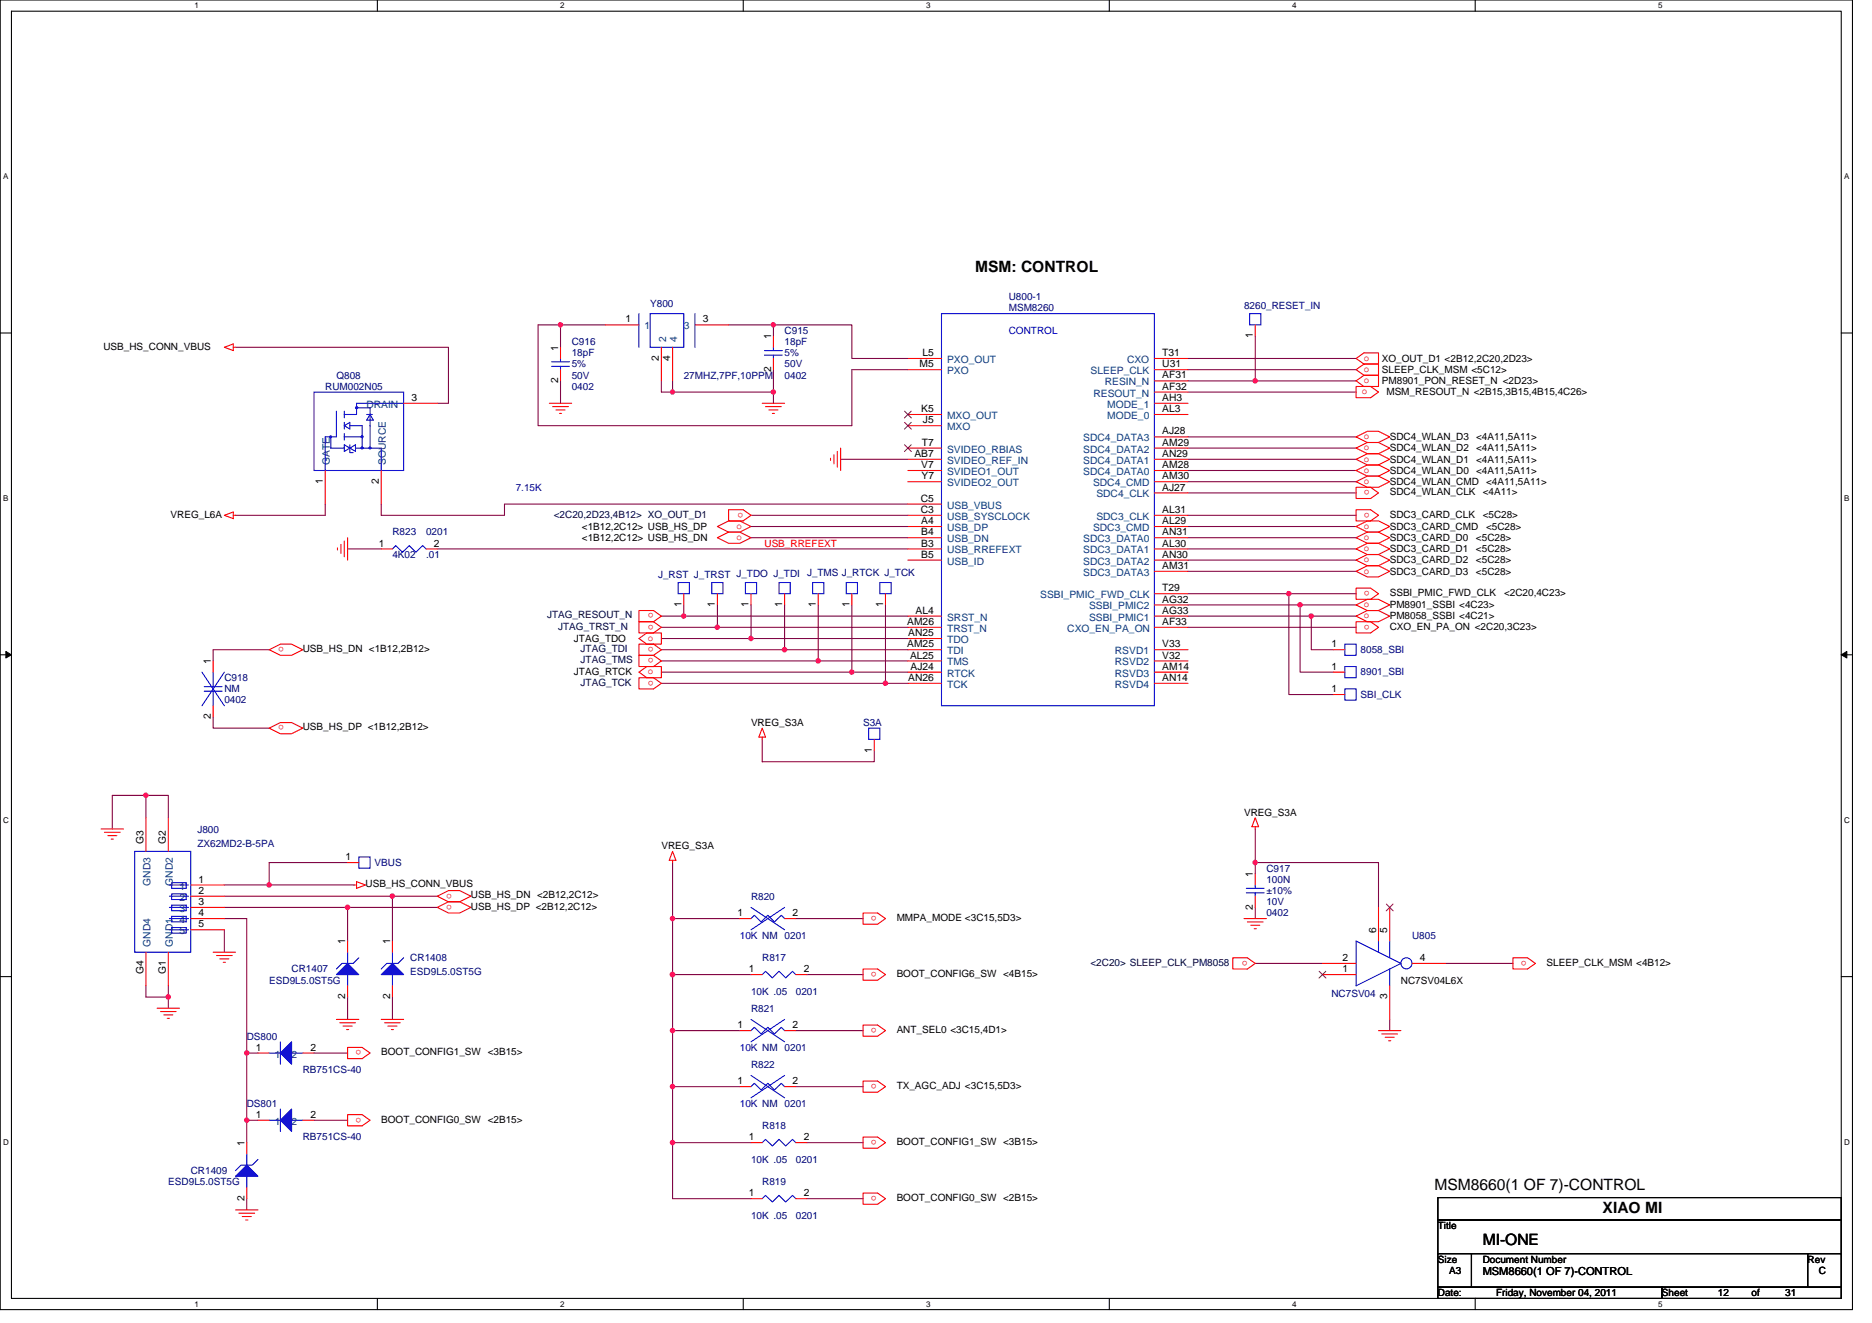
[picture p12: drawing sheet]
<svg xmlns="http://www.w3.org/2000/svg" width="297mm" height="210mm" viewBox="0 0 297 210" stroke-linecap="round" stroke-linejoin="round" font-family="sans-serif">
<path d="M0 0h293.9v207.9h-293.9zM1.8 1.8h290.4v204.3h-290.4z" fill="none" stroke="#000" stroke-width=".17"/>
<g fill="#fff">
<path d="M30.8 .2h.7v1.4h-.7z"/>
<path d="M30.8 206.3h.7v1.4h-.7z"/>
</g>
<path d="M59.9 0v1.8M59.9 206.1v1.8" fill="none" stroke="#000" stroke-width=".17"/>
<g fill="#fff">
<path d="M88.9 .2h.7v1.4h-.7z"/>
<path d="M88.9 206.3h.7v1.4h-.7z"/>
</g>
<path d="M117.9 0v1.8M117.9 206.1v1.8" fill="none" stroke="#000" stroke-width=".17"/>
<g fill="#fff">
<path d="M147 .2h.7v1.4h-.7z"/>
<path d="M147 206.3h.7v1.4h-.7z"/>
</g>
<path d="M176 0v1.8M176 206.1v1.8" fill="none" stroke="#000" stroke-width=".17"/>
<g fill="#fff">
<path d="M205 .2h.7v1.4h-.7z"/>
<path d="M205 206.3h.7v1.4h-.7z"/>
</g>
<path d="M234.1 0v1.8M234.1 206.1v1.8" fill="none" stroke="#000" stroke-width=".17"/>
<g fill="#fff">
<path d="M263.1 .2h.7v1.4h-.7z"/>
<path d="M263.1 206.3h.7v1.4h-.7z"/>
<path d="M.5 27.3h.8v1.4h-.8z"/>
<path d="M292.6 27.3h.9v1.4h-.9z"/>
<path d="M.5 78.4h.8v1.4h-.8z"/>
<path d="M292.6 78.4h.9v1.4h-.9z"/>
</g>
<path d="M0 52.9h1.8M292.2 52.9h1.7" fill="none" stroke="#000" stroke-width=".17"/>
<g fill="#fff">
<path d="M.5 129.5h.9v1.4h-.9z"/>
<path d="M292.6 129.5h.9v1.4h-.9z"/>
</g>
<path d="M0 103.9h1.8M292.2 103.9h1.7" fill="none" stroke="#000" stroke-width=".17"/>
<path d="M.9 103.4l.9 .5-.9 .5zM292.2 103.9l.8-.5v1z" fill="#000" stroke="#000" stroke-width=".16"/>
<g fill="#fff">
<path d="M.5 180.5h.9v1.4h-.9z"/>
<path d="M292.6 180.5h.9v1.4h-.9z"/>
</g>
<path d="M0 155h1.8M292.2 155h1.7M228.2 190.1h64v3.5h-64zM228.2 193.6h64v5.4h-64zM228.2 199h5.3v5.3h-5.3zM233.5 199h53.3v5.3h-53.3zM286.8 199h5.4v5.3h-5.4zM228.2 204.3h35.5v1.8h-35.5zM263.7 204.3h28.5v1.8h-28.5z" fill="none" stroke="#000" stroke-width=".17"/>
<g fill="none" stroke="#800040" stroke-width=".17">
<path d="M37.4 55.1h33.8v8.9h-1.8M88.9 51.6h-3.5v16h49.8v-8.9h8.9M88.9 51.6v3.5M88.9 51.6h7.2M115.6 51.6h7.1v1.7M122.7 58.7v3.5M122.7 51.6h12.5v5.3h8.9M188.5 56.9h26.7M188.5 58.7h26.7M199.2 53.3v7.2M88.9 60.5v3.5M104.9 60.5v1.7h1.8"/>
<path d="M106.7 60.5v1.7M106.7 62.2h16M122.7 62.2v1.8M133.4 72.9h10.7M188.5 60.5h10.7M188.5 62.2h26.7M188.5 69.3h26.7M188.5 71.1h26.7M188.5 72.9h26.7M188.5 74.7h26.7M188.5 76.5h26.7M188.5 78.2h26.7"/>
<path d="M199.2 60.5h16M51.6 80v1.8h-14.2M55.2 87.1h5.3M60.5 80v1.8h19.5v-1.8h64.1M69.4 87.1h74.7M108.5 96v1.8h-3.6M108.5 97.8h35.6M113.8 96v3.6h-8.9M113.8 99.6h30.3M119.2 96v5.3h-14.3M119.2 81.8h24.9M119.2 83.6h24.9"/>
<path d="M119.2 85.3h24.9M124.5 96v7.1h-19.6M129.8 96v8.9h-24.9M135.2 96v10.7M140.5 96v12.5M188.5 96h17.8M188.5 97.8h19.6v5.3h3.5M188.5 99.6h26.7M188.5 94.2h16M188.5 81.8h26.7M188.5 83.6h26.7M188.5 85.3h26.7"/>
<path d="M188.5 87.1h26.7M188.5 88.9h26.7M188.5 90.7h26.7M204.5 94.2v16h7.1M204.5 94.2h10.7M206.3 96v10.7h5.3M206.3 96h8.9M208.1 97.8h7.1M33.8 113.8v1.8h8.9M42.7 103.1h-8.9v1.8M104.9 108.5h35.6M104.9 106.7h30.3"/>
<path d="M119.2 101.3h24.9M120.9 117.3v3.6h17.8v-1.8M124.5 103.1h19.6M129.8 104.9h14.3M135.2 106.7h8.9M140.5 108.5h3.6M23.2 126.2h3.5v3.6M23.2 129.8v-3.6h-5.4v5.4M55.2 136.9h-12.5v3.6M106.7 136.9v8.9M199.2 136.9v1.8M199.2 131.6v5.3"/>
<path d="M199.2 136.9h19.5v7.1M23.2 156.5v1.7h3.5M26.7 158.2v1.8M26.7 156.5v1.7M35.6 145.8h3.6v21.3h1.7M35.6 140.5h7.1M35.6 147.6v3.5M35.6 142.2h26.7M35.6 144h19.6v5.4M42.7 140.5h13.5M55.2 144h14.2M55.2 158.2v3.6"/>
<path d="M62.3 142.2h7.1M62.3 158.2v3.6M62.3 142.2v7.2M106.7 145.8h10.7M106.7 154.7h12.5M106.7 145.8v8.9M106.7 154.7v8.9M126.3 145.8h10.6M128.1 154.7h8.8M199.2 152.9h10.6M199.2 144v1.8M229.4 152.9h10.7"/>
<path d="M39.2 167.1v10.7M39.2 177.8v3.6M39.2 177.8h1.7M49.8 167.1h5.4M49.8 177.8h5.4M106.7 172.5v8.9M106.7 163.6h10.7M106.7 172.5h10.7M106.7 163.6v8.9M126.3 163.6h10.6M126.3 172.5h10.6M220.5 161.8v1.8"/>
<path d="M39.2 190.2v1.8M106.7 181.4v8.8h12.5M106.7 181.4h12.5M128.1 181.4h8.8M128.1 190.2h8.8"/>
</g>
<g fill="#f0f" stroke="#f0f" stroke-width=".17">
<circle cx="88.9" cy="51.5" r=".35"/>
<circle cx="106.7" cy="62.2" r=".35"/>
<circle cx="122.7" cy="62.2" r=".35"/>
<circle cx="122.7" cy="51.5" r=".35"/>
<circle cx="108.5" cy="97.8" r=".35"/>
<circle cx="113.8" cy="99.6" r=".35"/>
<circle cx="119.2" cy="101.3" r=".35"/>
<circle cx="124.5" cy="103.1" r=".35"/>
<circle cx="129.8" cy="104.9" r=".35"/>
<circle cx="208.1" cy="97.8" r=".35"/>
<circle cx="199.2" cy="136.9" r=".35"/>
<circle cx="106.7" cy="145.8" r=".35"/>
<circle cx="106.7" cy="154.7" r=".35"/>
<circle cx="106.7" cy="163.6" r=".35"/>
<circle cx="106.7" cy="181.3" r=".35"/>
<circle cx="106.7" cy="172.5" r=".35"/>
<circle cx="135.2" cy="106.7" r=".35"/>
<circle cx="140.5" cy="108.4" r=".35"/>
<circle cx="55.1" cy="144" r=".35"/>
<circle cx="26.7" cy="158.2" r=".35"/>
<circle cx="23.1" cy="126.2" r=".35"/>
<circle cx="62.3" cy="142.2" r=".35"/>
<circle cx="199.2" cy="60.4" r=".35"/>
<circle cx="206.3" cy="96" r=".35"/>
<circle cx="204.5" cy="94.2" r=".35"/>
<circle cx="42.7" cy="140.4" r=".35"/>
<circle cx="39.1" cy="177.8" r=".35"/>
<circle cx="39.1" cy="167.1" r=".35"/>
</g>
<g fill="none" stroke="#f00" stroke-width=".17">
<path d="M35.6 55.1l1.4-.5v1zM37 55.1h.4M88.9 55.1v1.8M88.9 58.7v1.8M96.1 51.6h5.3M104.9 55.1v5.4M106.7 55.1v5.4M110.3 51.6h5.3M122.7 53.3v1.8M122.7 56.9v1.8M144.1 56.9h5.3M144.1 58.7h5.3"/>
<path d="M183.2 56.9h5.3M183.2 58.7h5.3M199.2 51.6v1.7M215.2 56.9l1.2-.9h2.3v1.8h-2.3zM216.4 57.8h2.3v1.8h-2.3M216.4 57.8l-1.2 .9 1.2 .9M51.6 74.7v5.3M60.5 74.7v5.3M64 64h5.4M87.2 64h3.5M87.7 64.5h2.5M88.2 65.1h1.5"/>
<path d="M88.8 65.6h.3M120.9 64h3.6M121.5 64.5h2.5M122 65.1h1.4M122.6 65.6h.3M131.8 72.7v.4M132.3 72.2v1.4M132.9 71.6v2.5M133.4 71.1v3.6M144.1 65.8h5.3M144.1 67.6h5.3M144.1 71.1h5.3"/>
<path d="M144.1 72.9h5.3M144.1 74.7h5.3M144.1 76.5h5.3M183.2 60.5h5.3M183.2 62.2h5.3M183.2 64h5.3M183.2 65.8h5.3M183.2 69.3h5.3M183.2 71.1h5.3M183.2 72.9h5.3M183.2 74.7h5.3M183.2 76.5h5.3"/>
<path d="M183.2 78.2h5.3M215.2 69.3l1.8-.8h1.7l1.8 .8-1.8 .9h-1.7zM215.2 71.1l1.8-.9h1.7l1.8 .9-1.8 .9h-1.7zM215.2 72.9l1.8-.9h1.7l1.8 .9-1.8 .9h-1.7zM215.2 74.7l1.8-.9h1.7l1.8 .9-1.8 .9h-1.7zM215.2 76.5l1.8-.9h1.7l1.8 .9-1.8 .8h-1.7zM215.2 60.5l1.2-.9h2.3v1.7h-2.3zM215.2 61.3h2.3l1.2 .9-1.2 .9h-2.3zM215.2 77.3h2.3l1.2 .9-1.2 .9h-2.3zM35.6 81.8l1.4-.5v1zM37 81.8h.4M53.5 87v.3"/>
<path d="M54.1 86.4v1.4M54.6 85.9v2.5M55.2 85.3v3.6M60.5 87.1h1.8M67.6 87.1h1.8M101.4 96.9h2.3l1.2 .9-1.2 .9h-2.3zM101.4 98.7h2.3l1.2 .9-1.2 .9h-2.3zM108.5 94.2v1.8M113.8 83.6l1.8-.9h1.8l1.8 .9-1.8 .9h-1.8zM113.8 85.3l1.8-.8h1.8l1.8 .8-1.8 .9h-1.8zM113.8 94.2v1.8M115.6 80.9h2.3l1.3 .9-1.3 .9h-2.3z"/>
<path d="M119.2 94.2v1.8M124.5 94.2v1.8M129.8 94.2v1.8M135.2 94.2v1.8M140.5 94.2v1.8M144.1 80h5.3M144.1 81.8h5.3M144.1 83.6h5.3M144.1 85.3h5.3M144.1 87.1h5.3M144.1 88.9h5.3M144.1 97.8h5.3"/>
<path d="M144.1 99.6h5.3M183.2 81.8h5.3M183.2 83.6h5.3M183.2 85.3h5.3M183.2 87.1h5.3M183.2 88.9h5.3M183.2 90.7h5.3M183.2 94.2h5.3M183.2 96h5.3M183.2 97.8h5.3M183.2 99.6h5.3M215.2 83.6l1.8-.9h1.7l1.8 .9-1.8 .9h-1.7z"/>
<path d="M215.2 85.3l1.8-.8h1.7l1.8 .8-1.8 .9h-1.7zM215.2 87.1l1.8-.9h1.7l1.8 .9-1.8 .9h-1.7zM215.2 88.9l1.8-.9h1.7l1.8 .9-1.8 .9h-1.7zM215.2 90.7l1.8-.9h1.7l1.8 .9-1.8 .9h-1.7zM215.2 96l1.8-.9h1.7l1.8 .9-1.8 .9h-1.7zM215.2 97.8l1.8-.9h1.7l1.8 .9-1.8 .9h-1.7zM215.2 80.9h2.3l1.2 .9-1.2 .9h-2.3zM215.2 93.3h2.3l1.2 .9-1.2 .9h-2.3zM215.2 98.7h2.3l1.2 .9-1.2 .9h-2.3zM33.8 104.9v1.8M33.8 112v1.8M42.7 103.1l1.8-.9h1.8l1.7 .9-1.7 .9h-1.8z"/>
<path d="M42.7 115.6l1.8-.9h1.8l1.7 .9-1.7 .9h-1.8zM101.4 101.3l1.2-.8h2.3v1.7h-2.3zM101.4 106.7l1.2-.9h2.3v1.8h-2.3zM101.4 102.2h2.3l1.2 .9-1.2 .9h-2.3zM101.4 104h2.3l1.2 .9-1.2 .9h-2.3zM101.4 107.6h2.3l1.2 .9-1.2 .8h-2.3zM120.9 115.6l.6 1.4h-1.1zM120.9 117v.3M138.7 117.3v1.8M144.1 101.3h5.3M144.1 103.1h5.3M144.1 104.9h5.3"/>
<path d="M144.1 106.7h5.3M144.1 108.5h5.3M183.2 103.1h5.3M183.2 104.9h5.3M183.2 106.7h5.3M183.2 108.5h5.3M211.6 103.1h1.8M211.6 110.2h1.8M211.6 106.7h1.8M16 131.6h3.6M16.6 132.1h2.5M17.1 132.6h1.4"/>
<path d="M17.6 133.2h.4M23.2 129.8v5.3M26.7 129.8v5.3M55.2 136.9h1.7M56.6 139.9l1.4 .6-1.4 .5zM106.7 135.1l.5 1.4h-1zM106.7 136.5v.4M199.2 129.8l.5 1.4h-1.1zM199.2 131.2v.4M199.2 138.7v1.8M23.2 151.1v5.4M26.7 151.1v5.4"/>
<path d="M30.3 140.5h5.3M30.3 142.2h5.3M30.3 144h5.3M30.3 147.6h5.3M30.3 145.8h5.3M33.8 151.1h3.6M34.4 151.7h2.4M34.9 152.2h1.4M35.4 152.7h.4M55.2 156.5v1.7M55.2 149.4v1.7M56.2 140.5h.4"/>
<path d="M62.3 156.5v1.7M62.3 149.4v1.7M69.4 144l1.8-.9h1.7l1.8 .9-1.8 .9h-1.7zM69.4 142.2l1.8-.8h1.7l1.8 .8-1.8 .9h-1.7zM117.4 145.8h1.8M119.2 154.7h1.7M124.5 145.8h1.8M126.3 154.7h1.8M136.9 144.9h2.4l1.2 .9-1.2 .9h-2.4zM136.9 153.8h2.4l1.2 .9-1.2 .9h-2.4zM195.6 152h2.3l1.3 .9-1.3 .9h-2.3zM197.4 145.8h3.6"/>
<path d="M197.9 146.3h2.5M198.5 146.9h1.4M199 147.4h.3M199.2 142.2v1.8M209.8 154.7h5.4M209.8 152.9h5.4M218.7 144v5.4M220.5 156.5v5.3M220.5 144v5.4M224.1 152.9h5.3M240.1 152h2.3l1.2 .9-1.2 .9h-2.3zM24.9 160h3.6"/>
<path d="M25.5 160.5h2.5M26 161.1h1.4M26.5 161.6h.4M40.9 177.8h1.8M40.9 167.1h1.8M48 177.8h1.8M48 167.1h1.8M53.4 161.8h3.5M53.9 162.3h2.5M54.4 162.9h1.5M55 163.4h.3M55.2 166.2h2.3l1.2 .9-1.2 .9h-2.3z"/>
<path d="M55.2 176.9h2.3l1.2 .9-1.2 .9h-2.3zM60.5 161.8h3.5M61 162.3h2.5M61.5 162.9h1.5M62.1 163.4h.3M117.4 172.5h1.8M117.4 163.6h1.8M124.5 172.5h1.8M124.5 163.6h1.8M136.9 162.7h2.4l1.2 .9-1.2 .9h-2.4zM136.9 171.6h2.4l1.2 .9-1.2 .9h-2.4zM218.7 163.6h3.6"/>
<path d="M219.3 164.1h2.5M219.8 164.6h1.4M220.3 165.2h.4M37.4 192h3.5M37.9 192.6h2.5M38.4 193.1h1.5M39 193.6h.3M39.2 188.5v1.7M39.2 181.4v1.7M119.2 181.4h1.7M119.2 190.2h1.7M126.3 181.4h1.8"/>
<path d="M126.3 190.2h1.8M136.9 180.5h2.4l1.2 .9-1.2 .8h-2.4zM136.9 189.4h2.4l1.2 .8-1.2 .9h-2.4z"/>
</g>
<g fill="none" stroke="#00f" stroke-width=".17">
<path d="M87.5 57.4h2.9M87.5 58.1h2.9M88.9 56.9v.5M88.9 58.1v.6M101.4 49.8v5.3M103.2 49.8h5.3v5.3h-5.3zM110.3 49.8v5.3M121.3 55.6h2.8M121.3 56.4h2.8M122.7 55.1v.5M122.7 56.4v.5M149.4 49.8h33.8v62.2h-33.8z"/>
<path d="M198.3 49.8h1.8v1.8h-1.8zM49.8 62.2h14.2v12.5h-14.2zM52.5 69.3v1.8h2.1M53.4 65.3v4h-1.8v5.4M54.6 70.6l.9 .5-.9 .5zM54.6 69.3h2.9M54.6 68.8v1.1M54.6 65.3v1M54.6 67v1.1M54.6 67.6l.9-.6v1.1zM55.5 70.6v1.2h.5M55.5 71.1l.9-.5v1z"/>
<path d="M55.5 67.6h2v3.5M56.4 71.1h4.1v3.6M56.6 64.7h2.1v1.1M58.2 65.8h.9M58.7 65.8v5.3M58.7 65.8l.5 .9h-1zM64 64h-7.4v1.8h-2M62.3 87.1l.5-.5 1.1 1.1 1-1.1 1.1 1.1 1.1-1.1 .5 .5M107.6 92.5h1.8v1.7h-1.8zM112.9 92.5h1.8v1.7h-1.8zM118.3 92.5h1.8v1.7h-1.8zM123.6 92.5h1.8v1.7h-1.8z"/>
<path d="M128.9 92.5h1.8v1.7h-1.8zM134.3 92.5h1.8v1.7h-1.8zM139.6 92.5h1.8v1.7h-1.8zM32 106.7l3.6 5.3M32.4 109h2.8M32.4 109.7h2.8M33.8 106.7v2.3M33.8 109.7v2.3M35.6 106.7l-3.6 5.3M137.8 115.6h1.8v1.7h-1.8zM213.4 102.2h1.8v1.8h-1.8zM213.4 109.3h1.8v1.8h-1.8z"/>
<path d="M213.4 105.8h1.8v1.8h-1.8zM21.4 135.1h8.9v16h-8.9zM56.9 136h1.8v1.8h-1.8zM26.9 147.6h3M26.9 145.8h3M26.9 144h3M26.9 142.2h3M26.9 140.5h3M27.2 147.2h2.3v.9h-2.3zM27.2 145.4h2.3v.9h-2.3zM27.2 143.7h2.3v.8h-2.3zM27.2 141.9h2.3v.9h-2.3z"/>
<path d="M27.2 140.1h2.3v.9h-2.3zM55.2 154.7v1.8M55.2 151.1v1.8M56.9 152l-.9 .9h-1.7l-.9 .9M62.3 154.7v1.8M62.3 151.1v1.8M64 152l-.8 .9h-1.8l-.9 .9M119.2 144l5.3 3.6M119.2 145.8l.5-.5 1.1 1 1-1 1.1 1 1.1-1 .5 .5M120.9 154.7l.6-.5 1.1 1 1-1 1.1 1 1-1 .6 .5M124.5 144l-5.3 3.6M197.8 141h2.8"/>
<path d="M197.8 141.7h2.8M199.2 140.5v.5M199.2 141.7v.5M215.2 149.4l7.1 3.5-7.1 3.6zM218.7 149.4v1.7M220.5 149.4v2.6M220.5 153.8v2.7M42.7 177.8h1.8M42.7 167.1h1.8M44.5 176v3.6M44.5 165.4v3.5M46.3 177.8h1.7"/>
<path d="M46.3 167.1h1.7M119.2 170.7l5.3 3.5M119.2 161.8l5.3 3.6M119.2 172.5l.5-.6 1.1 1.1 1-1.1 1.1 1.1 1.1-1.1 .5 .6M119.2 163.6l.5-.6 1.1 1.1 1-1.1 1.1 1.1 1.1-1.1 .5 .6M124.5 170.7l-5.3 3.5M124.5 161.8l-5.3 3.6M39.2 186.7v1.8M39.2 183.1v1.8M40.9 184l-.9 .9h-1.7l-.9 .9M120.9 181.4l.6-.6 1.1 1.1 1-1.1 1.1 1.1 1-1.1 .6 .6M120.9 190.2l.6-.5 1.1 1.1 1-1.1 1.1 1.1 1-1.1 .6 .5"/>
<circle cx="223.2" cy="152.9" r=".88"/>
</g>
<g fill="#00f" stroke="#00f" stroke-width=".17">
<path d="M58.6 71h.2v.2h-.2z" fill-rule="evenodd"/>
<path d="M57.3 71h.3v.2h-.3z" fill-rule="evenodd"/>
<path d="M57.3 69.2h.3v.2h-.3z" fill-rule="evenodd"/>
<path d="M52.4 69.2h.2v.2h-.2z" fill-rule="evenodd"/>
<path d="M55.2 152.9l1.7 1.8h-3.5z" fill-rule="evenodd"/>
<path d="M62.3 152.9l1.7 1.8h-3.5z" fill-rule="evenodd"/>
<path d="M39.2 184.9l1.7 1.8h-3.5z" fill-rule="evenodd"/>
<path d="M44.5 177.8l1.8-1.8v3.6z" fill-rule="evenodd"/>
<path d="M44.5 167.1l1.8-1.7v3.5z" fill-rule="evenodd"/>
<circle cx="56.6" cy="64.7" r=".17"/>
</g>
<path d="M143.5 65.3l1.1 1M143.5 67l1.1 1.1M143.5 70.6l1.1 1.1M144.6 65.3l-1.1 1M144.6 67l-1.1 1.1M144.6 70.6l-1.1 1.1M209.3 154.2l1.1 1M210.4 154.2l-1.1 1M220 143.5l1.1 1.1M221 143.5l-1 1.1" fill="none" stroke="#804000" stroke-width=".16"/>
<g font-size="2.5">
<text x="154.7" y="43.2">MSM: CONTROL</text>
<text x="227.6" y="188.9">MSM8660(1 OF 7)-CONTROL</text>
<text x="235.3" y="197.6">MI-ONE</text>
<text x="254.3" y="192.5">XIAO MI</text>
</g>
<text font-size="1.8" x="235.3" y="202.3">MSM8660(1 OF 7)-CONTROL</text>
<g font-size="1.6" fill="#000080">
<text x="160.1" y="47.6">U800-1</text>
<text x="103.2" y="48.7">Y800</text>
<text x="124.5" y="53">C915</text>
<text x="160.1" y="49.4">MSM8260</text>
<text x="197.4" y="49.1">8260_RESET_IN</text>
<text x="90.7" y="54.8">C916</text>
<text x="90.7" y="56.5">18pF</text>
<text x="90.7" y="58.3">5%</text>
<text x="124.5" y="54.8">18pF</text>
<text x="124.5" y="58.3">50V</text>
<text x="124.5" y="56.5">5%</text>
<text x="51.6" y="61.9">RUM002N05</text>
<text x="53.4" y="60.1">Q808</text>
<text x="90.7" y="60.1">50V</text>
<text x="90.7" y="61.9">0402</text>
<text x="108.5" y="60.1">27MHZ,7PF,10PPM</text>
<text x="124.5" y="60.1">0402</text>
<text x="62.3" y="85">R823</text>
<text x="62.3" y="88.5">4K02</text>
<text x="67.6" y="88.5">.01</text>
<text x="67.6" y="85">0201</text>
<text x="104.4" y="91.7">J_RST J_TRST J_TDO J_TDI</text>
<text x="128.1" y="91.4">J_TMS J_RTCK J_TCK</text>
<text x="215.9" y="103.7">8058_SBI</text>
<text x="215.9" y="107.2">8901_SBI</text>
<text x="35.6" y="108.1">C918</text>
<text x="35.6" y="109.9">NM</text>
<text x="35.6" y="111.7">0402</text>
<text x="215.9" y="110.8">SBI_CLK</text>
<text x="136.9" y="115.2">S3A</text>
<text x="31.3" y="132.3">J800</text>
<text x="31.3" y="134.4">ZX62MD2-B-5PA</text>
<text x="59.4" y="137.4">VBUS</text>
<text x="119.2" y="142.8">R820</text>
<text x="201" y="138.3">C917</text>
<text x="201" y="140.1">100N</text>
<text x="201" y="143.7">10V</text>
<text x="201" y="141.9">±10%</text>
<text x="201" y="145.4">0402</text>
<text x="224.1" y="149">U805</text>
<text x="46.3" y="154.3">CR1407</text>
<text x="65.1" y="152.5">CR1408</text>
<text x="65.1" y="154.7">ESD9L5.0ST5G</text>
<text x="120.9" y="152.5">R817</text>
<text x="42.7" y="156.1">ESD9L5.0ST5G</text>
<text x="119.2" y="160.5">R821</text>
<text x="119.2" y="157.9">10K .05</text>
<text x="126.3" y="157.9">0201</text>
<text x="211.3" y="158.2">NC7SV04</text>
<text x="39.2" y="165">DS800</text>
<text x="48" y="170.3">RB751CS-40</text>
<text x="119.2" y="169.4">R822</text>
<text x="39.2" y="175.7">DS801</text>
<text x="120.9" y="179.2">R818</text>
<text x="48" y="181">RB751CS-40</text>
<text x="119.2" y="184.6">10K .05</text>
<text x="126.3" y="184.6">0201</text>
<text x="26.7" y="188.1">ESD9L5.0ST5G</text>
<text x="30.3" y="186.3">CR1409</text>
<text x="120.9" y="188.1">R819</text>
<text x="119.2" y="193.4">10K .05</text>
<text x="126.3" y="193.4">0201</text>
</g>
<g font-size="1.6">
<text x="99.2" y="51.2">1</text>
<text x="111.5" y="51.2">3</text>
<text x="122.3" y="53.9" transform="rotate(-90 122.3 53.9)">1</text>
<text x="198.8" y="53.7" transform="rotate(-90 198.8 53.7)">1</text>
<text x="16.4" y="55.5">USB_HS_CONN_VBUS</text>
<text x="88.6" y="55.6" transform="rotate(-90 88.6 55.6)">1</text>
<text x="104.6" y="57.3" transform="rotate(-90 104.6 57.3)">2</text>
<text x="106.3" y="57.3" transform="rotate(-90 106.3 57.3)">4</text>
<text x="122.3" y="59.1" transform="rotate(-90 122.3 59.1)">2</text>
<text x="145.9" y="58.3">M5</text>
<text x="146.4" y="56.5">L5</text>
<text x="184.4" y="56.5">T31</text>
<text x="184.4" y="58.3">U31</text>
<text x="219.3" y="57.4">XO_OUT_D1 &lt;2B12,2C20,2D23&gt;</text>
<text x="219.3" y="59.2">SLEEP_CLK_MSM &lt;5C12&gt;</text>
<text x="65.3" y="63.6">3</text>
<text x="88.6" y="60.8" transform="rotate(-90 88.6 60.8)">2</text>
<text x="146.2" y="65.4">K5</text>
<text x="184.4" y="60.1">AF31</text>
<text x="184.4" y="63.6">AH3</text>
<text x="184.4" y="65.4">AL3</text>
<text x="184.4" y="61.8">AF32</text>
<text x="219.3" y="61">PM8901_PON_RESET_N &lt;2D23&gt;</text>
<text x="220" y="62.8">MSM_RESOUT_N &lt;2B15,3B15,4B15,4C26&gt;</text>
<text x="146.3" y="70.7">T7</text>
<text x="146.4" y="67.2">J5</text>
<text x="184.4" y="69">AJ28</text>
<text x="184.4" y="70.7">AM29</text>
<text x="220.5" y="69.9">SDC4_WLAN_D3</text>
<text x="220.5" y="71.6">SDC4_WLAN_D2</text>
<text x="234.2" y="69.9">&lt;4A11,5A11&gt;</text>
<text x="234.2" y="71.6">&lt;4A11,5A11&gt;</text>
<text x="51.2" y="76.8" transform="rotate(-90 51.2 76.8)">1</text>
<text x="60.1" y="76.8" transform="rotate(-90 60.1 76.8)">2</text>
<text x="145.1" y="72.5">AB7</text>
<text x="146.2" y="74.3">V7</text>
<text x="146.2" y="76.1">Y7</text>
<text x="184.4" y="76.1">AM30</text>
<text x="184.4" y="72.5">AN29</text>
<text x="184.4" y="74.3">AM28</text>
<text x="184.4" y="77.9">AJ27</text>
<text x="220.5" y="73.4">SDC4_WLAN_D1</text>
<text x="220.5" y="75.2">SDC4_WLAN_D0</text>
<text x="220.5" y="77">SDC4_WLAN_CMD</text>
<text x="234.2" y="73.4">&lt;4A11,5A11&gt;</text>
<text x="234.2" y="75.2">&lt;4A11,5A11&gt;</text>
<text x="235.8" y="77">&lt;4A11,5A11&gt;</text>
<text x="27.1" y="82.1">VREG_L6A</text>
<text x="146.1" y="79.6">C5</text>
<text x="146.1" y="81.4">C3</text>
<text x="146.2" y="83.2">A4</text>
<text x="184.4" y="83.2">AL29</text>
<text x="184.4" y="81.4">AL31</text>
<text x="220.5" y="82.1">SDC3_CARD_CLK</text>
<text x="220.5" y="78.6">SDC4_WLAN_CLK</text>
<text x="235.3" y="82.1">&lt;5C28&gt;</text>
<text x="235.3" y="78.6">&lt;4A11&gt;</text>
<text x="60.1" y="86.7">1</text>
<text x="68.9" y="86.7">2</text>
<text x="92.3" y="84.1">&lt;1B12,2C12&gt; USB_HS_DP</text>
<text x="92.3" y="85.9">&lt;1B12,2C12&gt; USB_HS_DN</text>
<text x="146.2" y="85">B4</text>
<text x="146.2" y="86.7">B3</text>
<text x="146.2" y="88.5">B5</text>
<text x="184.4" y="85">AN31</text>
<text x="184.4" y="86.7">AL30</text>
<text x="184.4" y="88.5">AN30</text>
<text x="220.5" y="84.1">SDC3_CARD_CMD</text>
<text x="220.5" y="85.9">SDC3_CARD_D0</text>
<text x="220.5" y="87.7">SDC3_CARD_D1</text>
<text x="220.5" y="89.4">SDC3_CARD_D2</text>
<text x="234.2" y="85.9">&lt;5C28&gt;</text>
<text x="234.2" y="87.7">&lt;5C28&gt;</text>
<text x="234.2" y="89.4">&lt;5C28&gt;</text>
<text x="235.8" y="84.1">&lt;5C28&gt;</text>
<text x="184.4" y="95.6">AG32</text>
<text x="184.4" y="90.3">AM31</text>
<text x="184.4" y="93.9">T29</text>
<text x="220.5" y="94.6">SSBI_PMIC_FWD_CLK</text>
<text x="220.5" y="91.2">SDC3_CARD_D3</text>
<text x="234.2" y="91.2">&lt;5C28&gt;</text>
<text x="238.7" y="94.6">&lt;2C20,4C23&gt;</text>
<text x="91.1" y="101.9">JTAG_TDO</text>
<text x="108.1" y="96.4" transform="rotate(-90 108.1 96.4)">1</text>
<text x="113.4" y="96.4" transform="rotate(-90 113.4 96.4)">1</text>
<text x="118.8" y="96.4" transform="rotate(-90 118.8 96.4)">1</text>
<text x="124.1" y="96.4" transform="rotate(-90 124.1 96.4)">1</text>
<text x="129.5" y="96.4" transform="rotate(-90 129.5 96.4)">1</text>
<text x="134.8" y="96.4" transform="rotate(-90 134.8 96.4)">1</text>
<text x="140.1" y="96.4" transform="rotate(-90 140.1 96.4)">1</text>
<text x="144" y="99.2">AM26</text>
<text x="144.1" y="101">AN25</text>
<text x="145.3" y="97.4">AL4</text>
<text x="184.4" y="97.4">AG33</text>
<text x="184.4" y="99.2">AF33</text>
<text x="220.5" y="99.9">CXO_EN_PA_ON &lt;2C20,3C23&gt;</text>
<text x="220.5" y="96.5">PM8901_SSBI &lt;4C23&gt;</text>
<text x="220.5" y="98.3">PM8058_SSBI &lt;4C21&gt;</text>
<text x="33.4" y="105.4" transform="rotate(-90 33.4 105.4)">1</text>
<text x="48" y="103.5">USB_HS_DN &lt;1B12,2B12&gt;</text>
<text x="91.1" y="107.2">JTAG_RTCK</text>
<text x="144" y="102.7">AM25</text>
<text x="144.4" y="104.5">AL25</text>
<text x="144.5" y="106.3">AJ24</text>
<text x="184.4" y="102.7">V33</text>
<text x="184.4" y="104.5">V32</text>
<text x="184.4" y="106.3">AM14</text>
<text x="211.3" y="102.7">1</text>
<text x="211.3" y="106.3">1</text>
<text x="144.1" y="108.1">AN26</text>
<text x="184.4" y="108.1">AN14</text>
<text x="211.3" y="109.9">1</text>
<text x="33.4" y="114.2" transform="rotate(-90 33.4 114.2)">2</text>
<text x="48" y="115.9">USB_HS_DP &lt;1B12,2B12&gt;</text>
<text x="119.2" y="115.2">VREG_S3A</text>
<text x="138.3" y="119.5" transform="rotate(-90 138.3 119.5)">1</text>
<text x="197.4" y="129.4">VREG_S3A</text>
<text x="22.8" y="133.9" transform="rotate(-90 22.8 133.9)">G3</text>
<text x="26.3" y="133.9" transform="rotate(-90 26.3 133.9)">G2</text>
<text x="54.8" y="136.5">1</text>
<text x="104.9" y="134.8">VREG_S3A</text>
<text x="31.5" y="140.1">1</text>
<text x="31.5" y="141.9">2</text>
<text x="31.5" y="143.6">3</text>
<text x="58" y="140.8">USB_HS_CONN_VBUS</text>
<text x="74.7" y="142.6">USB_HS_DN &lt;2B12,2C12&gt;</text>
<text x="198.8" y="139.2" transform="rotate(-90 198.8 139.2)">1</text>
<text x="31.5" y="147.2">5</text>
<text x="31.5" y="145.4">4</text>
<text x="54.8" y="149.9" transform="rotate(-90 54.8 149.9)">1</text>
<text x="61.9" y="149.9" transform="rotate(-90 61.9 149.9)">1</text>
<text x="74.7" y="144.4">USB_HS_DP &lt;2B12,2C12&gt;</text>
<text x="117" y="145.4">1</text>
<text x="125.7" y="145.4">2</text>
<text x="142.3" y="146.2">MMPA_MODE &lt;3C15,5D3&gt;</text>
<text x="198.8" y="144.4" transform="rotate(-90 198.8 144.4)">2</text>
<text x="218.4" y="148.1" transform="rotate(-90 218.4 148.1)">6</text>
<text x="220.1" y="148.1" transform="rotate(-90 220.1 148.1)">5</text>
<text x="22.8" y="154.6" transform="rotate(-90 22.8 154.6)">G4</text>
<text x="26.3" y="154.6" transform="rotate(-90 26.3 154.6)">G1</text>
<text x="118.8" y="154.3">1</text>
<text x="127.5" y="154.3">2</text>
<text x="142.3" y="155">BOOT_CONFIG6_SW &lt;4B15&gt;</text>
<text x="213" y="154.3">1</text>
<text x="213" y="152.5">2</text>
<text x="225.3" y="152.5">4</text>
<text x="245.4" y="153.3">SLEEP_CLK_MSM &lt;4B12&gt;</text>
<text x="54.8" y="158.6" transform="rotate(-90 54.8 158.6)">2</text>
<text x="61.9" y="158.6" transform="rotate(-90 61.9 158.6)">2</text>
<text x="220.1" y="158.6" transform="rotate(-90 220.1 158.6)">3</text>
<text x="222.3" y="156.1">NC7SV04L6X</text>
<text x="40.6" y="166.8">1</text>
<text x="49.3" y="166.8">2</text>
<text x="60.5" y="167.5">BOOT_CONFIG1_SW &lt;3B15&gt;</text>
<text x="117" y="163.2">1</text>
<text x="125.7" y="163.2">2</text>
<text x="142.3" y="163.9">ANT_SEL0 &lt;3C15,4D1&gt;</text>
<text x="117" y="172.1">1</text>
<text x="125.7" y="172.1">2</text>
<text x="142.3" y="172.8">TX_AGC_ADJ &lt;3C15,5D3&gt;</text>
<text x="40.6" y="177.4">1</text>
<text x="49.3" y="177.4">2</text>
<text x="60.5" y="178.2">BOOT_CONFIG0_SW &lt;2B15&gt;</text>
<text x="38.8" y="181.9" transform="rotate(-90 38.8 181.9)">1</text>
<text x="118.8" y="181">1</text>
<text x="127.5" y="181">2</text>
<text x="142.3" y="181.7">BOOT_CONFIG1_SW &lt;3B15&gt;</text>
<text x="38.8" y="190.6" transform="rotate(-90 38.8 190.6)">2</text>
<text x="118.8" y="189.9">1</text>
<text x="127.5" y="189.9">2</text>
<text x="142.3" y="190.6">BOOT_CONFIG0_SW &lt;2B15&gt;</text>
<text x="228.2" y="195.1">Title</text>
<text x="228.2" y="200.4">Size</text>
<text x="229.9" y="202.2">A3</text>
<text x="235.3" y="200.4">Document Number</text>
<text x="286.8" y="200.4">Rev</text>
<text x="288.6" y="202.2">C</text>
<text x="228.2" y="205.7">Date:</text>
<text x="237.4" y="205.7">Friday, November 04, 2011</text>
<text x="263.7" y="205.7">Sheet</text>
<text x="272.6" y="205.7">12</text>
<text x="277.9" y="205.7">of</text>
<text x="283.3" y="205.7">31</text>
</g>
<g font-size="1.6" fill="#004080">
<text x="102.3" y="52.3">1</text>
<text x="108.5" y="52.3">3</text>
<text x="105.7" y="54.2" transform="rotate(-90 105.7 54.2)">2</text>
<text x="107.5" y="54.2" transform="rotate(-90 107.5 54.2)">4</text>
<text x="150.3" y="57.6">PXO_OUT</text>
<text x="150.3" y="59.4">PXO</text>
<text x="173.1" y="59.4">SLEEP_CLK</text>
<text x="178.8" y="57.6">CXO</text>
<text x="58.1" y="64.7">DRAIN</text>
<text x="173.5" y="62.9">RESOUT_N</text>
<text x="175.3" y="61.2">RESIN_N</text>
<text x="175.7" y="64.7">MODE_1</text>
<text x="150.3" y="66.5">MXO_OUT</text>
<text x="150.3" y="68.3">MXO</text>
<text x="150.3" y="71.8">SVIDEO_RBIAS</text>
<text x="171.9" y="70.1">SDC4_DATA3</text>
<text x="171.9" y="71.8">SDC4_DATA2</text>
<text x="175.7" y="66.5">MODE_0</text>
<text x="52.3" y="73.8" transform="rotate(-90 52.3 73.8)">GATE</text>
<text x="61.2" y="73.8" transform="rotate(-90 61.2 73.8)">SOURCE</text>
<text x="150.3" y="73.6">SVIDEO_REF_IN</text>
<text x="150.3" y="75.4">SVIDEO1_OUT</text>
<text x="150.3" y="77.2">SVIDEO2_OUT</text>
<text x="171.9" y="73.6">SDC4_DATA1</text>
<text x="171.9" y="75.4">SDC4_DATA0</text>
<text x="173.4" y="77.2">SDC4_CMD</text>
<text x="150.3" y="80.7">USB_VBUS</text>
<text x="150.3" y="82.5">USB_SYSCLOCK</text>
<text x="174" y="79">SDC4_CLK</text>
<text x="174" y="82.5">SDC3_CLK</text>
<text x="150.3" y="84.3">USB_DP</text>
<text x="150.3" y="86.1">USB_DN</text>
<text x="150.3" y="87.8">USB_RREFEXT</text>
<text x="150.3" y="89.6">USB_ID</text>
<text x="171.9" y="86.1">SDC3_DATA0</text>
<text x="171.9" y="87.8">SDC3_DATA1</text>
<text x="171.9" y="89.6">SDC3_DATA2</text>
<text x="173.4" y="84.3">SDC3_CMD</text>
<text x="165.1" y="95">SSBI_PMIC_FWD_CLK</text>
<text x="171.9" y="91.4">SDC3_DATA3</text>
<text x="150.3" y="98.5">SRST_N</text>
<text x="150.3" y="100.3">TRST_N</text>
<text x="169.4" y="100.3">CXO_EN_PA_ON</text>
<text x="172.8" y="96.7">SSBI_PMIC2</text>
<text x="172.8" y="98.5">SSBI_PMIC1</text>
<text x="150.3" y="102.1">TDO</text>
<text x="150.3" y="103.8">TDI</text>
<text x="150.3" y="105.6">TMS</text>
<text x="150.3" y="107.4">RTCK</text>
<text x="176.9" y="103.8">RSVD1</text>
<text x="176.9" y="105.6">RSVD2</text>
<text x="176.9" y="107.4">RSVD3</text>
<text x="150.3" y="109.2">TCK</text>
<text x="176.9" y="109.2">RSVD4</text>
<text x="23.9" y="140.6" transform="rotate(-90 23.9 140.6)">GND3</text>
<text x="27.4" y="140.6" transform="rotate(-90 27.4 140.6)">GND2</text>
<text x="28.5" y="141.2">1</text>
<text x="28.5" y="143">2</text>
<text x="28.5" y="144.7">3</text>
<text x="28.5" y="148.3">5</text>
<text x="28.5" y="146.5">4</text>
<text x="23.9" y="150.2" transform="rotate(-90 23.9 150.2)">GND4</text>
<text x="27.4" y="150.2" transform="rotate(-90 27.4 150.2)">GND1</text>
<text x="43.6" y="167.9">1</text>
<text x="46.3" y="167.9">2</text>
<text x="43.6" y="178.5">1</text>
<text x="46.3" y="178.5">2</text>
</g>
<text font-size="1.6" fill="#00f" x="160.1" y="53">CONTROL</text>
<g font-size="1.6" fill="#f00">
<text x="216.4" y="57.3">o</text>
<text x="216.4" y="59">o</text>
<text x="216.1" y="62.6">o</text>
<text x="216.4" y="60.8">o</text>
<text x="216.4" y="69.7">o</text>
<text x="216.4" y="71.5">o</text>
<text x="216.4" y="73.3">o</text>
<text x="216.4" y="75">o</text>
<text x="216.4" y="76.8">o</text>
<text x="217.3" y="77.8" transform="rotate(180 217.3 77.8)">o</text>
<text x="116.9" y="83.9">o</text>
<text x="117.9" y="81.4" transform="rotate(180 117.9 81.4)">o</text>
<text x="216.4" y="83.9">o</text>
<text x="217.3" y="81.4" transform="rotate(180 217.3 81.4)">o</text>
<text x="116.9" y="85.7">o</text>
<text x="121.3" y="86.8">USB_RREFEXT</text>
<text x="216.4" y="85.7">o</text>
<text x="216.4" y="87.5">o</text>
<text x="216.4" y="89.3">o</text>
<text x="216.4" y="91">o</text>
<text x="217.3" y="93.8" transform="rotate(180 217.3 93.8)">o</text>
<text x="102.8" y="101.7">o</text>
<text x="103.7" y="97.4" transform="rotate(180 103.7 97.4)">o</text>
<text x="103.7" y="99.1" transform="rotate(180 103.7 99.1)">o</text>
<text x="216.4" y="96.4">o</text>
<text x="216.4" y="98.1">o</text>
<text x="217.3" y="99.1" transform="rotate(180 217.3 99.1)">o</text>
<text x="45" y="102.7" transform="rotate(180 45 102.7)">o</text>
<text x="102.8" y="107">o</text>
<text x="103.7" y="102.7" transform="rotate(180 103.7 102.7)">o</text>
<text x="103.7" y="104.5" transform="rotate(180 103.7 104.5)">o</text>
<text x="103.7" y="108" transform="rotate(180 103.7 108)">o</text>
<text x="45" y="115.1" transform="rotate(180 45 115.1)">o</text>
<text x="71.7" y="143.6" transform="rotate(180 71.7 143.6)">o</text>
<text x="71.7" y="141.8" transform="rotate(180 71.7 141.8)">o</text>
<text x="139.1" y="145.4" transform="rotate(180 139.1 145.4)">o</text>
<text x="139.1" y="154.3" transform="rotate(180 139.1 154.3)">o</text>
<text x="197.9" y="152.5" transform="rotate(180 197.9 152.5)">o</text>
<text x="242.2" y="152.5" transform="rotate(180 242.2 152.5)">o</text>
<text x="57.3" y="166.7" transform="rotate(180 57.3 166.7)">o</text>
<text x="139.1" y="163.2" transform="rotate(180 139.1 163.2)">o</text>
<text x="139.1" y="172" transform="rotate(180 139.1 172)">o</text>
<text x="57.3" y="177.4" transform="rotate(180 57.3 177.4)">o</text>
<text x="139.1" y="180.9" transform="rotate(180 139.1 180.9)">o</text>
<text x="139.1" y="189.8" transform="rotate(180 139.1 189.8)">o</text>
</g>
<g font-size="1.6" fill="#0000a0">
<text x="81.8" y="77.9">7.15K</text>
<text x="117.4" y="149">10K NM 0201</text>
<text x="117.4" y="166.8">10K NM 0201</text>
<text x="117.4" y="175.7">10K NM 0201</text>
</g>
<g font-size="1.6" fill="#000040">
<text x="87.9" y="82.1">&lt;2C20,2D23,4B12&gt; XO_OUT_D1</text>
<text x="86.8" y="98.1">JTAG_RESOUT_N</text>
<text x="88.6" y="99.9">JTAG_TRST_N</text>
<text x="92.1" y="103.5">JTAG_TDI</text>
<text x="92.1" y="105.3">JTAG_TMS</text>
<text x="92.1" y="108.8">JTAG_TCK</text>
<text x="173" y="153.3">&lt;2C20&gt; SLEEP_CLK_PM8058</text>
</g>
<g font-size="1.3">
<text x="30.8" y="1.3">1</text>
<text x="88.9" y="1.3">2</text>
<text x="147" y="1.3">3</text>
<text x="205" y="1.3">4</text>
<text x="263.1" y="1.3">5</text>
<text x=".5" y="28.4">A</text>
<text x="292.6" y="28.4">A</text>
<text x=".5" y="79.5">B</text>
<text x="292.6" y="79.5">B</text>
<text x=".5" y="130.6">C</text>
<text x="292.6" y="130.6">C</text>
<text x=".5" y="181.7">D</text>
<text x="292.6" y="181.7">D</text>
<text x="30.8" y="207.4">1</text>
<text x="88.9" y="207.4">2</text>
<text x="147" y="207.4">3</text>
<text x="205" y="207.4">4</text>
<text x="263.1" y="207.4">5</text>
</g>
</svg>
